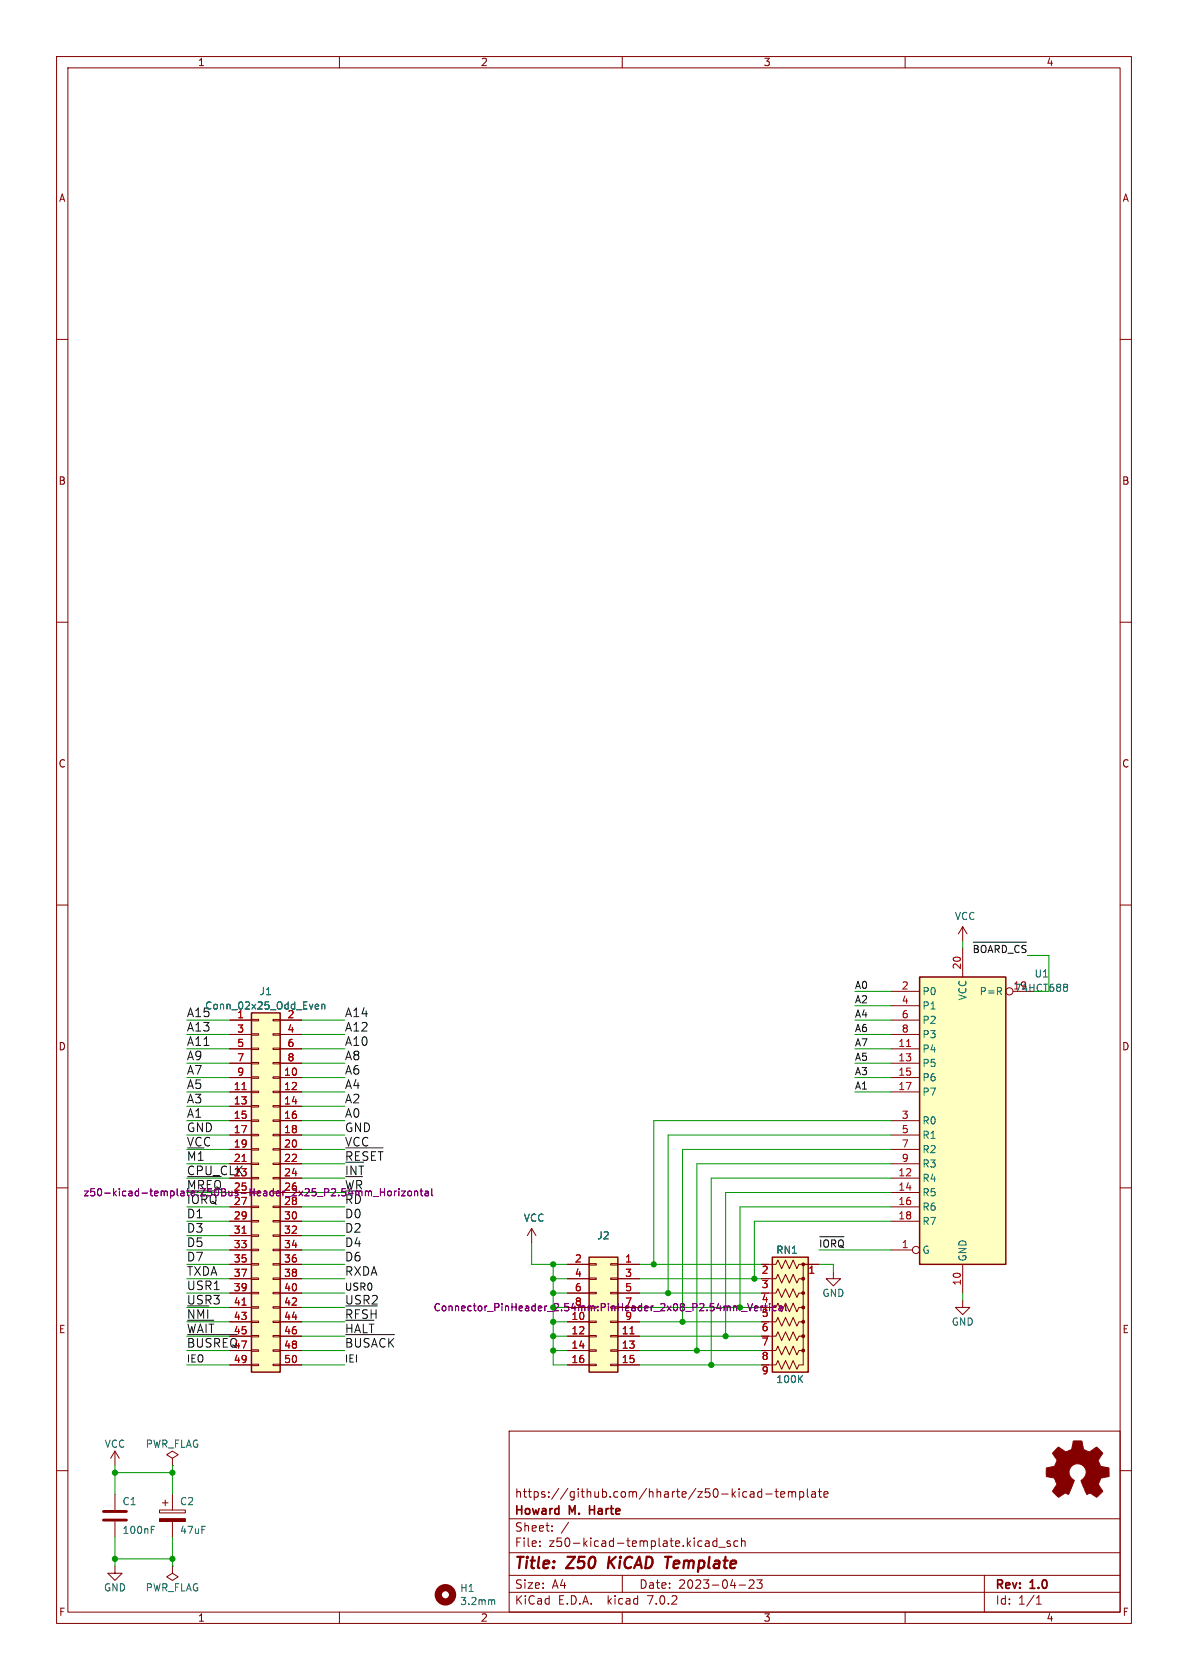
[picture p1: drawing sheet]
<svg xmlns="http://www.w3.org/2000/svg" width="210mm" height="297mm" viewBox="0 0 210 297" stroke-linecap="round" stroke-linejoin="round" font-family="sans-serif">
<g fill="none" stroke="#840000" stroke-width=".18">
<path d="M10 10h190v277h-190zM12 12h186v273h-186zM60 10v2M110 10v2M160 10v2M10 60h2M198 60h2M10 110h2M198 110h2M10 160h2M198 160h2M157.5 175.3h5.1"/>
<path d="M157.5 177.8h5.1M170.2 163.8v2.6M170.2 167.6v5.1M170.2 163.8l-.8 1.3M170.2 163.8l.7 1.3M179.1 175.3h3.8M40.6 185.4h3.8M40.6 188h3.8M40.6 190.5h3.8M40.6 193h3.8M40.6 198.1h3.8M40.6 180.3h3.8"/>
<path d="M40.6 182.9h3.8M40.6 195.6h3.8M44.4 198h1.3v.2h-1.3zM44.4 195.5h1.3v.2h-1.3zM44.4 192.9h1.3v.3h-1.3zM44.4 190.4h1.3v.2h-1.3zM44.4 187.8h1.3v.3h-1.3zM44.4 185.3h1.3v.2h-1.3zM44.4 182.8h1.3v.2h-1.3zM44.4 180.2h1.3v.3h-1.3zM48.3 198h1.2v.2h-1.2zM48.3 195.5h1.2v.2h-1.2z"/>
<path d="M48.3 192.9h1.2v.3h-1.2zM48.3 190.4h1.2v.2h-1.2zM48.3 187.8h1.2v.3h-1.2zM48.3 185.3h1.2v.2h-1.2zM48.3 182.8h1.2v.2h-1.2zM48.3 180.2h1.2v.3h-1.2zM49.5 185.4h3.8M49.5 188h3.8M49.5 190.5h3.8M49.5 193h3.8M49.5 198.1h3.8M49.5 180.3h3.8"/>
<path d="M49.5 182.9h3.8M49.5 195.6h3.8M157.5 185.4h5.1M157.5 188h5.1M157.5 190.5h5.1M157.5 193h5.1M157.5 198.1h5.1M157.5 180.3h5.1M157.5 182.9h5.1M10 210h2M40.6 208.3h3.8M40.6 210.8h3.8"/>
<path d="M40.6 213.4h3.8M40.6 215.9h3.8M40.6 200.7h3.8M40.6 203.2h3.8M40.6 205.7h3.8M40.6 218.4h3.8M44.4 218.3h1.3v.3h-1.3zM44.4 215.8h1.3v.2h-1.3zM44.4 213.2h1.3v.3h-1.3zM44.4 208.2h1.3v.2h-1.3zM44.4 205.6h1.3v.3h-1.3zM44.4 203.1h1.3v.2h-1.3z"/>
<path d="M44.4 200.5h1.3v.3h-1.3zM48.3 218.3h1.2v.3h-1.2zM48.3 215.8h1.2v.2h-1.2zM48.3 213.2h1.2v.3h-1.2zM48.3 208.2h1.2v.2h-1.2zM48.3 205.6h1.2v.3h-1.2zM48.3 203.1h1.2v.2h-1.2zM48.3 200.5h1.2v.3h-1.2zM49.5 208.3h3.8M49.5 210.8h3.8M49.5 213.4h3.8M49.5 215.9h3.8"/>
<path d="M49.5 200.7h3.8M49.5 203.2h3.8M49.5 205.7h3.8M49.5 218.4h3.8M94 217.2l-.8 1.2M94 217.2v2.5M94 217.2l.7 1.2M157.5 208.3h5.1M157.5 210.8h5.1M157.5 213.4h5.1M157.5 215.9h5.1M157.5 200.7h5.1"/>
<path d="M157.5 203.2h5.1M157.5 205.7h5.1M198 210h2M40.6 223.5h3.8M40.6 226.1h3.8M40.6 231.1h3.8M40.6 238.8h3.8M40.6 221h3.8M40.6 228.6h3.8M40.6 233.7h3.8M40.6 236.2h3.8M44.4 238.6h1.3v.3h-1.3z"/>
<path d="M44.4 236.1h1.3v.2h-1.3zM44.4 233.6h1.3v.2h-1.3zM44.4 231h1.3v.3h-1.3zM44.4 228.5h1.3v.2h-1.3zM44.4 225.9h1.3v.3h-1.3zM44.4 223.4h1.3v.2h-1.3zM44.4 220.9h1.3v.2h-1.3zM48.3 238.6h1.2v.3h-1.2zM48.3 236.1h1.2v.2h-1.2zM48.3 233.6h1.2v.2h-1.2zM48.3 231h1.2v.3h-1.2zM48.3 228.5h1.2v.2h-1.2z"/>
<path d="M48.3 225.9h1.2v.3h-1.2zM48.3 223.4h1.2v.2h-1.2zM48.3 220.9h1.2v.2h-1.2zM49.5 223.5h3.8M49.5 226.1h3.8M49.5 231.1h3.8M49.5 238.8h3.8M49.5 221h3.8M49.5 228.6h3.8M49.5 233.7h3.8M49.5 236.2h3.8M100.3 223.5h3.8"/>
<path d="M100.3 226.1h3.8M100.3 231.1h3.8M100.3 238.8h3.8M100.3 228.6h3.8M100.3 233.7h3.8M100.3 236.2h3.8M104.1 238.6h1.3v.3h-1.3zM104.1 236.1h1.3v.2h-1.3zM104.1 233.6h1.3v.2h-1.3zM104.1 228.5h1.3v.2h-1.3zM104.1 225.9h1.3v.3h-1.3zM104.1 223.4h1.3v.2h-1.3z"/>
<path d="M107.9 238.6h1.3v.3h-1.3zM107.9 236.1h1.3v.2h-1.3zM107.9 233.6h1.3v.2h-1.3zM107.9 228.5h1.3v.2h-1.3zM107.9 225.9h1.3v.3h-1.3zM107.9 223.4h1.3v.2h-1.3zM109.2 223.5h3.8M109.2 226.1h3.8M109.2 231.1h3.8M109.2 238.8h3.8M109.2 228.6h3.8M109.2 233.7h3.8"/>
<path d="M109.2 236.2h3.8M134.6 223.5h2.6l.3-.7 .7 1.5 .7-1.5 .6 1.5 .7-1.5 .7 1.5 .3-.8h.8v17.8h-.8l-.3 .8-.7-1.6-.7 1.6-.6-1.6-.7 1.6-.7-1.6-.3 .8h-1.3M134.6 226.1h2.6l.3-.8 .7 1.5 .7-1.5 .6 1.5 .7-1.5 .7 1.5 .3-.7h.8M134.6 231.1h2.6l.3-.7 .7 1.5 .7-1.5 .6 1.5 .7-1.5 .7 1.5 .3-.8h.8M134.6 238.8h2.6l.3-.8 .7 1.5 .7-1.5 .6 1.5 .7-1.5 .7 1.5 .3-.7h.8M135.9 228.6h1.3l.3-.8 .7 1.6 .7-1.6 .6 1.6 .7-1.6 .7 1.6 .3-.8h.8M135.9 233.7h1.3l.3-.8 .7 1.5 .7-1.5 .6 1.5 .7-1.5 .7 1.5 .3-.7h.8M135.9 236.2h1.3l.3-.7 .7 1.5 .7-1.5 .6 1.5 .7-1.5 .7 1.5 .3-.8h.8M142.2 223.5h2.6M147.3 224.8v1.3h1.3l-1.3 1.2-1.3-1.2h1.3M157.5 221h3.8M170.2 229.9v1.2h1.2l-1.2 1.3-1.3-1.3h1.3"/>
<path d="M170.2 223.5v5.1M10 260h2M20.3 256.5l-.7 1.3M20.3 256.5v2.6M20.3 256.5l.8 1.3M30.5 257.8l1-.6-1-.7-1 .7 1 .6v1.3M30.5 259.1h.1M40.6 241.3h3.8M44.4 241.2h1.3v.2h-1.3zM48.3 241.2h1.2v.2h-1.2zM49.5 241.3h3.8M90 253h108v32h-108z"/>
<path d="M100.3 241.3h3.8M104.1 241.2h1.3v.2h-1.3zM107.9 241.2h1.3v.2h-1.3zM109.2 241.3h3.8M198 260h2M20.3 276.9v1.2h1.3l-1.3 1.3-1.3-1.3h1.3M20.3 264.2v2.8M20.3 269v2.8M28.2 267h4.6v.5h-4.6zM28.7 265.7h1M29.2 265.2v1M30.5 276.9v1.2l1 .7-1 .6-1-.6 1-.7"/>
<path d="M30.5 276.9h.1M30.5 264.2v2.8M30.5 269v2.8M90 278.5h108M90 274.5h108M90 268.5h108M95.4 273.3v.1M95.4 272.5v.1M97.6 270.6v.1M97.6 269.8v.1M110 278.5v3M124.9 272.4l.4 .1 .1 .9"/>
<path d="M125.4 273.3l-.5 .1M125.4 272.8h-.5M126.7 272.5l-.4-.1-.3 .3v.4l.1 .2h.6M126.7 271.9v1.5M127.1 273.5h1.1M129.1 272.5l-.4-.1-.2 .2 .1 .2 .5 .2v.3h-.6M130.4 272.5l-.4-.1-.3 .3v.4l.2 .2h.5M131.1 272.5l.2-.1 .3 .1 .1 .9M131.1 271.9v1.5M132.4 279.4l.6-.1 .2 .1 .1 .3-.9 1.1h.9M132.8 263.7h.3l.2 .2v.8M133.3 264.6l-.5 .1"/>
<path d="M133.3 264.1h-.5M133.8 279.3h.9l-.5 .6 .5 .1v.7l-.3 .1h-.4l-.2-.1M134.6 263.8l-.4-.1-.3 .3v.4l.2 .2h.5M134.6 263.2v1.5M135.4 264.1h1.1M137 263.7h.6M137.2 263.2v1.3l.4 .2M138 264.2l.7-.1-.1-.3-.4-.1-.2 .2 .1 .7h.5M139.4 263.8l.4-.1 .2 .2M139.4 263.7v1M140 263.9l.2-.2 .4 .1v.9M140 263.9v.8"/>
<path d="M141.4 263.8l.4-.1 .3 .3v.4l-.2 .2h-.5M141.4 263.7v1.5M142.7 263.2v1.3l.2 .2M143.5 263.8h.6v.9M144.1 264.1h-.5a.29 .29 0 0 0-.2 .3 .29 .29 0 0 0 .2 .3l.5-.1M144.6 263.7h.6M144.9 263.2v1.3l.3 .2M145.6 264.2l.8-.1-.1-.3-.4-.1-.3 .2 .1 .7h.6M174 278.5v6.5M60 285v2M90 281.5h108M110 285v2"/>
<path d="M130.6 280.2h1.2M160 285v2M183.2 283.6h.9M183.2 282.5l.4-.4v1.5"/>
<circle cx="178.4" cy="175.3" r=".63"/>
<circle cx="161.9" cy="221" r=".63"/>
</g>
<path d="M107.7 275.2l-.2 2" fill="none" stroke="#840000" stroke-width=".4"/>
<g fill="#840000" stroke="#840000" stroke-width=".18">
<path d="M28.2 268.5h4.6v.5h-4.6z"/>
<path d="M186.6 256.3l.5-.5 .9 .6a.62 .62 0 0 0 1 0l.2-.1a1.62 1.62 0 0 0 .5-1.3l.1-.3 1.4 .1 .2 .7a.74 .74 0 0 0 .7 1l.5 .2 1.3-.9 1 1.1-.4 .7a.75 .75 0 0 0-.1 1.1l.2 .5 1.4 .3 .1 1.5-1.5 .3v.1a1.23 1.23 0 0 0-.3 1.2l.6 1-.1 .2-.9 .9-.9-.5a.54 .54 0 0 0-.8 0l-1.1-2.4a2.33 2.33 0 0 0 .9-1.9 1.54 1.54 0 0 0-2.5-.7 1.54 1.54 0 0 0 .4 2.5l-1.1 2.5a.69 .69 0 0 0-1.1 .1l-.6 .4-1-1.1 .7-1.2-.2-.5a.71 .71 0 0 0-.9-.7l-.7-.2v-1.5l.4-.1a1.11 1.11 0 0 0 1.2-.7 .72 .72 0 0 0-.2-1.2l-.3-.6z"/>
<circle cx="142" cy="223.5" r=".25"/>
<circle cx="142" cy="226.1" r=".25"/>
<circle cx="142" cy="228.6" r=".25"/>
<circle cx="142" cy="231.1" r=".25"/>
<circle cx="142" cy="233.7" r=".25"/>
<circle cx="142" cy="236.2" r=".25"/>
<circle cx="142" cy="238.8" r=".25"/>
</g>
<g fill="#ffffc2" stroke="#ffffc2" stroke-width=".18">
<path d="M136.5 222.2h6.4v20.4h-6.4z"/>
<path d="M162.6 172.7h15.2v50.8h-15.2z"/>
<path d="M44.4 179.1h5.1v63.5h-5.1z"/>
<path d="M104.1 222.2h5.1v20.4h-5.1z"/>
</g>
<path d="M44.4 179.1h5.1v63.5h-5.1zM162.6 172.7h15.2v50.8h-15.2zM104.1 222.2h5.1v20.4h-5.1zM136.5 222.2h6.4v20.4h-6.4z" fill="none" stroke="#840000" stroke-width=".25"/>
<path d="M42.8 192.6h.7M160.3 185h.7M42.8 205.3h.7M42.8 218h.7M42.8 230.7h.7M111.4 235.8h.7" fill="none" stroke="#a90000" stroke-width=".18"/>
<path d="M55.9 177.5l.4 .1v.2l-.6 .2M56.3 178.3l-.4 .1M56.9 177.7l.2-.2 .3 .1v.8M56.9 177.5v.9M188.2 174h.3l.2 .2-.2 .3M188.2 174.5h.3M188.5 174.5l.2 .3v.2l-.1 .2-.4 .1M26.7 269.8h.6M87.1 282.8l.4 .2v.7" fill="none" stroke="#006464" stroke-width=".18"/>
<g fill="none" stroke="#840084" stroke-width=".18">
<path d="M67.2 210.7h.8M68 210.1v1.3M68.6 210.6h.3l.3 .2v.4l-.3 .2-.3-.1-.1-.1zM69.7 210.6v.8M70.1 210.6l-.4 .2M70.5 210.1v.2M70.5 210.6v.8M71 210.6h.7l-.7 .8h.7M72.1 210.7l.2-.1 .4 .1 .1 .5-.2 .1-.3 .1-.2-.1zM73.3 210.7l.2-.1h.3v.8M73.3 210.6v.8M74.3 210.6h.4"/>
<path d="M74.4 210.1v1.1l.3 .2M75.2 210.6h.5v.8M75.7 210.9h-.4l-.2 .2 .2 .3 .4-.1M76.3 210.1v1.1l.2 .2M131.1 231.8h.9M132.2 230.5l.4 1.2 .4-1.2M133.4 231.3l.6-.1-.1-.3h-.3l-.2 .2v.6h.5M134.5 230.9v.8M135.3 230.5v1M136 230.9v.8M137.2 230.9h-.4l-.2 .2 .1 .6h.5M137.7 230.9h.5l.1 .8"/>
<path d="M138.3 231.2h-.4l-.2 .2 .2 .3h.4M138.9 230.5v1l.2 .2"/>
</g>
<circle cx="78.7" cy="281.9" r="1.27" fill="none" stroke="#840000" stroke-width="1.3"/>
<path d="M18.3 268.7h4.1M18.3 267.2h4.1" fill="none" stroke="#840000" stroke-width=".51"/>
<path d="M172.1 166.6h9.4M33.2 210.5h5.1M33.2 208h5.9M61.1 202.9h6.6M144.9 218.6h4.3M33.2 235.9h8.7M33.2 233.4h4.6M33.2 230.9h3.7M61.1 235.9h8.6M61.1 233.4h5M61.1 230.9h5.6" fill="none" stroke="#0f0f0f" stroke-width=".18"/>
<g fill="none" stroke="#009600" stroke-width=".18">
<path d="M151.1 177.8h6.4M151.1 175.3h6.4M170.2 166.4v1.2M181.6 168.9h3.8v6.4M33 198.1h7.6M33 185.4h7.6M33 195.6h7.6M33 190.5h7.6M33 188h7.6M33 193h7.6M33 182.9h7.6M33 180.3h7.6"/>
<path d="M53.3 198.1h7.7M53.3 185.4h7.7M53.3 195.6h7.7M53.3 190.5h7.7M53.3 188h7.7M53.3 193h7.7M53.3 182.9h7.7M53.3 180.3h7.7M151.1 185.4h6.4M151.1 190.5h6.4M151.1 188h6.4M151.1 193h6.4"/>
<path d="M151.1 182.9h6.4M151.1 180.3h6.4M157.5 198.1h-41.9v25.4M33 218.4h7.6M33 215.9h7.6M33 203.2h7.6M33 200.7h7.6M33 205.7h7.6M33 208.3h7.6M33 210.8h7.6M33 213.4h7.6M53.3 218.4h7.7"/>
<path d="M53.3 215.9h7.7M53.3 203.2h7.7M53.3 200.7h7.7M53.3 205.7h7.7M53.3 208.3h7.7M53.3 210.8h7.7M53.3 213.4h7.7M94 219.7v3.8h6.3M157.5 205.7h-34.3v33.1M157.5 208.3h-31.8v33M157.5 203.2h-36.9v30.5M157.5 213.4h-26.7v17.7"/>
<path d="M157.5 210.8h-29.2v25.4M157.5 215.9h-24.2v10.2M157.5 200.7h-39.4v27.9M33 238.8h7.6M33 221h7.6M33 223.5h7.6M33 231.1h7.6M33 236.2h7.6M33 228.6h7.6M33 233.7h7.6M33 226.1h7.6M53.3 238.8h7.7"/>
<path d="M53.3 221h7.7M53.3 223.5h7.7M53.3 231.1h7.7M53.3 236.2h7.7M53.3 228.6h7.7M53.3 233.7h7.7M53.3 226.1h7.7M97.8 238.8h2.5M97.8 223.5v17.8h2.5M97.8 236.2h2.5M97.8 228.6h2.5M97.8 233.7h2.5"/>
<path d="M97.8 226.1h2.5M113 238.8h21.6M113 223.5h21.6M113 231.1h21.6M113 236.2h21.6M113 228.6h21.6M113 233.7h21.6M113 226.1h21.6M144.8 221h12.7M144.8 223.5h2.5v1.3M170.2 228.6v1.3M20.3 259.1v5.1"/>
<path d="M30.5 259.1v5.1M33 241.3h7.6M53.3 241.3h7.7M113 241.3h21.6M20.3 271.8v5.1M20.3 275.6h10.2M20.3 260.3h10.2M30.5 271.8v5.1"/>
</g>
<g fill="#009600" stroke="#009600" stroke-width=".18">
<circle cx="30.5" cy="260.3" r=".46"/>
<circle cx="30.5" cy="275.6" r=".46"/>
<circle cx="20.3" cy="275.6" r=".46"/>
<circle cx="20.3" cy="260.3" r=".46"/>
<circle cx="125.7" cy="241.3" r=".46"/>
<circle cx="128.3" cy="236.2" r=".46"/>
<circle cx="123.2" cy="238.8" r=".46"/>
<circle cx="118.1" cy="228.6" r=".46"/>
<circle cx="97.8" cy="238.8" r=".46"/>
<circle cx="115.6" cy="223.5" r=".46"/>
<circle cx="97.8" cy="236.2" r=".46"/>
<circle cx="130.8" cy="231.1" r=".46"/>
<circle cx="133.3" cy="226.1" r=".46"/>
<circle cx="120.6" cy="233.7" r=".46"/>
<circle cx="97.8" cy="226.1" r=".46"/>
<circle cx="97.8" cy="228.6" r=".46"/>
<circle cx="97.8" cy="233.7" r=".46"/>
<circle cx="97.8" cy="223.5" r=".46"/>
</g>
<g font-size="2.8" fill="#840000">
<text x="91" y="277.8">Title:</text>
<text x="100.4" y="277.8">Z50</text>
<text x="108.2" y="277.8">KiCAD Template</text>
</g>
<text font-size="2.1" fill="#006464" x="33" y="179.9">A15</text>
<g font-size="2.1" fill="#0f0f0f">
<text x="61" y="179.9">A14</text>
<text x="33" y="182.5">A13</text>
<text x="33" y="185">A11</text>
<text x="61" y="182.5">A12</text>
<text x="61" y="185">A10</text>
<text x="33" y="187.5">A9</text>
<text x="33" y="190.1">A7</text>
<text x="61" y="187.5">A8</text>
<text x="61" y="190.1">A6</text>
<text x="33" y="195.2">A3</text>
<text x="33" y="192.6">A5</text>
<text x="33" y="197.7">A1</text>
<text x="61" y="192.6">A4</text>
<text x="61" y="195.2">A2</text>
<text x="61" y="197.7">A0</text>
<text x="33" y="200.2">GND</text>
<text x="33" y="202.8">VCC</text>
<text x="61" y="200.2">GND</text>
<text x="61" y="202.8">VCC</text>
<text x="33" y="207.9">CPU_CLK</text>
<text x="33" y="205.3">~{M1}</text>
<text x="61" y="207.9">~{INT}</text>
<text x="61" y="205.3">~{RESET}</text>
<text x="33" y="215.5">D1</text>
<text x="61" y="215.5">D0</text>
<text x="33" y="218">D3</text>
<text x="33" y="220.6">D5</text>
<text x="61" y="220.6">D4</text>
<text x="61" y="218">D2</text>
<text x="33" y="225.6">TXDA</text>
<text x="33" y="223.1">D7</text>
<text x="61" y="223.1">D6</text>
<text x="61" y="225.6">RXDA</text>
<text x="33" y="233.3">~{NMI}</text>
<text x="33" y="230.7">USR3</text>
<text x="33" y="228.2">USR1</text>
<text x="61" y="230.7">USR2</text>
<text x="61" y="233.3">~{RFSH}</text>
<text x="33" y="238.3">~{BUSREQ}</text>
<text x="33" y="235.8">~{WAIT}</text>
<text x="61" y="238.3">~{BUSACK}</text>
<text x="61" y="235.8">~{HALT}</text>
</g>
<g font-size="2.1" fill="#840084">
<text x="33" y="212.9">~{IORQ}</text>
<text x="33" y="210.4">~{MREQ}</text>
<text x="61" y="212.9">~{RD}</text>
<text x="61" y="210.4">~{WR}</text>
</g>
<g font-size="2.1" fill="#840000">
<text x="91" y="268.1">Howard</text>
<text x="91" y="264.9">https://github.com/hharte/z50-kicad-template</text>
<text x="100.7" y="268.1">M.</text>
<text x="104.8" y="268.1">Harte</text>
<text x="91" y="273.6">File:</text>
<text x="91" y="270.9">Sheet:</text>
<text x="97" y="273.6">z50-kicad-template.kicad_sch</text>
<text x="99.2" y="270.9">/</text>
<text x="91" y="281">Size:</text>
<text x="97.6" y="281">A4</text>
<text x="113" y="281">Date:</text>
<text x="119.9" y="281">2023-04-23</text>
<text x="176" y="281.2">Rev:</text>
<text x="182.2" y="281.2">1.0</text>
<text x="91" y="283.8">KiCad</text>
<text x="98.7" y="283.8">E.D.A.</text>
<text x="107.4" y="283.8">kicad</text>
<text x="114.5" y="283.8">7.0.2</text>
<text x="176" y="283.8">Id:</text>
<text x="180" y="283.8">1/1</text>
</g>
<g font-size="1.8" fill="#840000">
<text x="35" y="11.8">1</text>
<text x="85" y="11.8">2</text>
<text x="135" y="11.8">3</text>
<text x="185" y="11.8">4</text>
<text x="10.4" y="35.8">A</text>
<text x="198.4" y="35.8">A</text>
<text x="10.3" y="85.8">B</text>
<text x="198.3" y="85.8">B</text>
<text x="10.3" y="135.8">C</text>
<text x="198.3" y="135.8">C</text>
<text x="10.3" y="185.8">D</text>
<text x="198.3" y="185.8">D</text>
<text x="134.6" y="228">3</text>
<text x="134.6" y="233">5</text>
<text x="10.4" y="235.8">E</text>
<text x="134.6" y="235.6">6</text>
<text x="198.4" y="235.8">E</text>
<text x="134.6" y="240.7">8</text>
<text x="10.4" y="285.8">F</text>
<text x="35" y="286.8">1</text>
<text x="85" y="286.8">2</text>
<text x="135" y="286.8">3</text>
<text x="185" y="286.8">4</text>
<text x="198.4" y="285.8">F</text>
</g>
<g font-size="1.8" fill="#006464">
<text x="168.7" y="162.8">VCC</text>
<text x="182.8" y="173">U1</text>
<text x="36.2" y="178.6">Conn_02x25_Odd_Even</text>
<text x="45.8" y="176.1">J1</text>
<text x="163.1" y="176.1">P0</text>
<text x="163.1" y="178.6">P1</text>
<text x="171" y="177" transform="rotate(-90 171 177)">VCC</text>
<text x="173.1" y="176.1">P=R</text>
<text x="179.1" y="175">19</text>
<text x="163.1" y="181.2">P2</text>
<text x="163.1" y="183.7">P3</text>
<text x="163.1" y="186.2">P4</text>
<text x="163.1" y="188.8">P5</text>
<text x="163.1" y="191.3">P6</text>
<text x="163.1" y="193.9">P7</text>
<text x="163.1" y="198.9">R0</text>
<text x="163.1" y="201.5">R1</text>
<text x="163.1" y="209.1">R4</text>
<text x="163.1" y="204">R2</text>
<text x="163.1" y="206.6">R3</text>
<text x="163.1" y="211.6">R5</text>
<text x="163.1" y="214.2">R6</text>
<text x="92.5" y="216.1">VCC</text>
<text x="105.5" y="219.3">J2</text>
<text x="137.2" y="221.8">RN1</text>
<text x="163.1" y="221.8">G</text>
<text x="163.1" y="216.7">R7</text>
<text x="171" y="223" transform="rotate(-90 171 223)">GND</text>
<text x="145.3" y="229.4">GND</text>
<text x="168.2" y="234.5">GND</text>
<text x="137.2" y="244.7">100K</text>
<text x="18.4" y="256.1">VCC</text>
<text x="25.7" y="256.1">PWR_FLAG</text>
<text x="21.6" y="266.3">C1</text>
<text x="31.8" y="266.3">C2</text>
<text x="21.6" y="271.3">100nF</text>
<text x="31.8" y="271.3">47uF</text>
<text x="18.3" y="281.5">GND</text>
<text x="25.7" y="281.5">PWR_FLAG</text>
<text x="81.3" y="281.6">H1</text>
<text x="81.3" y="283.9">3.2mm</text>
</g>
<g font-size="1.8" fill="#a90000">
<text x="169.9" y="171.5" transform="rotate(-90 169.9 171.5)">20</text>
<text x="159.4" y="175">2</text>
<text x="159.4" y="177.5">4</text>
<text x="41.9" y="180.1">1</text>
<text x="41.9" y="182.6">3</text>
<text x="41.9" y="185.2">5</text>
<text x="50.8" y="180.1">2</text>
<text x="50.8" y="182.6">4</text>
<text x="50.8" y="185.2">6</text>
<text x="158.7" y="185.2">11</text>
<text x="159.4" y="180.1">6</text>
<text x="159.4" y="182.6">8</text>
<text x="41.9" y="187.7">7</text>
<text x="41.9" y="190.2">9</text>
<text x="50.2" y="190.2">10</text>
<text x="50.8" y="187.7">8</text>
<text x="158.7" y="187.7">13</text>
<text x="158.7" y="190.2">15</text>
<text x="41.3" y="192.8">11</text>
<text x="41.3" y="195.3">13</text>
<text x="41.3" y="197.9">15</text>
<text x="50.2" y="192.8">12</text>
<text x="50.2" y="195.3">14</text>
<text x="50.2" y="197.9">16</text>
<text x="158.7" y="192.8">17</text>
<text x="159.4" y="197.9">3</text>
<text x="41.3" y="200.4">17</text>
<text x="41.3" y="202.9">19</text>
<text x="50.2" y="200.4">18</text>
<text x="50.2" y="202.9">20</text>
<text x="159.4" y="200.4">5</text>
<text x="159.4" y="202.9">7</text>
<text x="41.3" y="205.5">21</text>
<text x="41.3" y="208">23</text>
<text x="50.2" y="205.5">22</text>
<text x="50.2" y="208">24</text>
<text x="158.7" y="208">12</text>
<text x="159.4" y="205.5">9</text>
<text x="41.3" y="210.6">25</text>
<text x="41.3" y="213.1">27</text>
<text x="41.3" y="215.6">29</text>
<text x="50.2" y="210.6">26</text>
<text x="50.2" y="213.1">28</text>
<text x="50.2" y="215.6">30</text>
<text x="158.7" y="210.6">14</text>
<text x="158.7" y="213.1">16</text>
<text x="158.7" y="215.6">18</text>
<text x="41.3" y="218.2">31</text>
<text x="41.3" y="220.7">33</text>
<text x="50.2" y="218.2">32</text>
<text x="50.2" y="220.7">34</text>
<text x="159.4" y="220.7">1</text>
<text x="41.3" y="223.3">35</text>
<text x="41.3" y="225.8">37</text>
<text x="50.2" y="223.3">36</text>
<text x="50.2" y="225.8">38</text>
<text x="101.6" y="223.3">2</text>
<text x="101.6" y="225.8">4</text>
<text x="110.5" y="223.3">1</text>
<text x="110.5" y="225.8">3</text>
<text x="134.6" y="225.4">2</text>
<text x="142.8" y="225.4">1</text>
<text x="169.9" y="227.3" transform="rotate(-90 169.9 227.3)">10</text>
<text x="41.3" y="228.3">39</text>
<text x="41.3" y="230.9">41</text>
<text x="41.3" y="233.4">43</text>
<text x="50.2" y="228.3">40</text>
<text x="50.2" y="230.9">42</text>
<text x="50.2" y="233.4">44</text>
<text x="101" y="233.4">10</text>
<text x="101.6" y="228.3">6</text>
<text x="101.6" y="230.9">8</text>
<text x="110.5" y="228.3">5</text>
<text x="110.5" y="230.9">7</text>
<text x="110.5" y="233.4">9</text>
<text x="134.6" y="230.5">4</text>
<text x="41.3" y="236">45</text>
<text x="41.3" y="238.5">47</text>
<text x="50.2" y="236">46</text>
<text x="50.2" y="238.5">48</text>
<text x="101" y="236">12</text>
<text x="101" y="238.5">14</text>
<text x="109.9" y="236">11</text>
<text x="109.9" y="238.5">13</text>
<text x="134.6" y="238.1">7</text>
<text x="41.3" y="241">49</text>
<text x="50.2" y="241">50</text>
<text x="101" y="241">16</text>
<text x="109.9" y="241">15</text>
<text x="134.6" y="243.2">9</text>
</g>
<g font-size="1.8" fill="#0f0f0f">
<text x="171.8" y="168.6">~{BOARD_CS}</text>
<text x="151.1" y="177.5">A2</text>
<text x="151.1" y="180">A4</text>
<text x="151.1" y="174.9">A0</text>
<text x="151.1" y="185.1">A7</text>
<text x="151.1" y="182.5">A6</text>
<text x="151.1" y="190.2">A3</text>
<text x="151.1" y="187.6">A5</text>
<text x="151.1" y="192.7">A1</text>
<text x="144.8" y="220.6">~{IORQ}</text>
<text x="61" y="228.3">USR0</text>
<text x="33" y="241">IEO</text>
<text x="61" y="241">IEI</text>
</g>
<g font-size="1.8" fill="#009600">
<text x="179.3" y="175.5">74HCT688</text>
<text x="76.6" y="232">Connector_PinHeader_2.54mm:PinHeader_2x08_P2.54mm_Vertical</text>
</g>
<text font-size="1.8" fill="#840084" x="14.7" y="211.6">z50-kicad-template:Z50Bus-Header_2x25_P2.54mm_Horizontal</text>
</svg>
